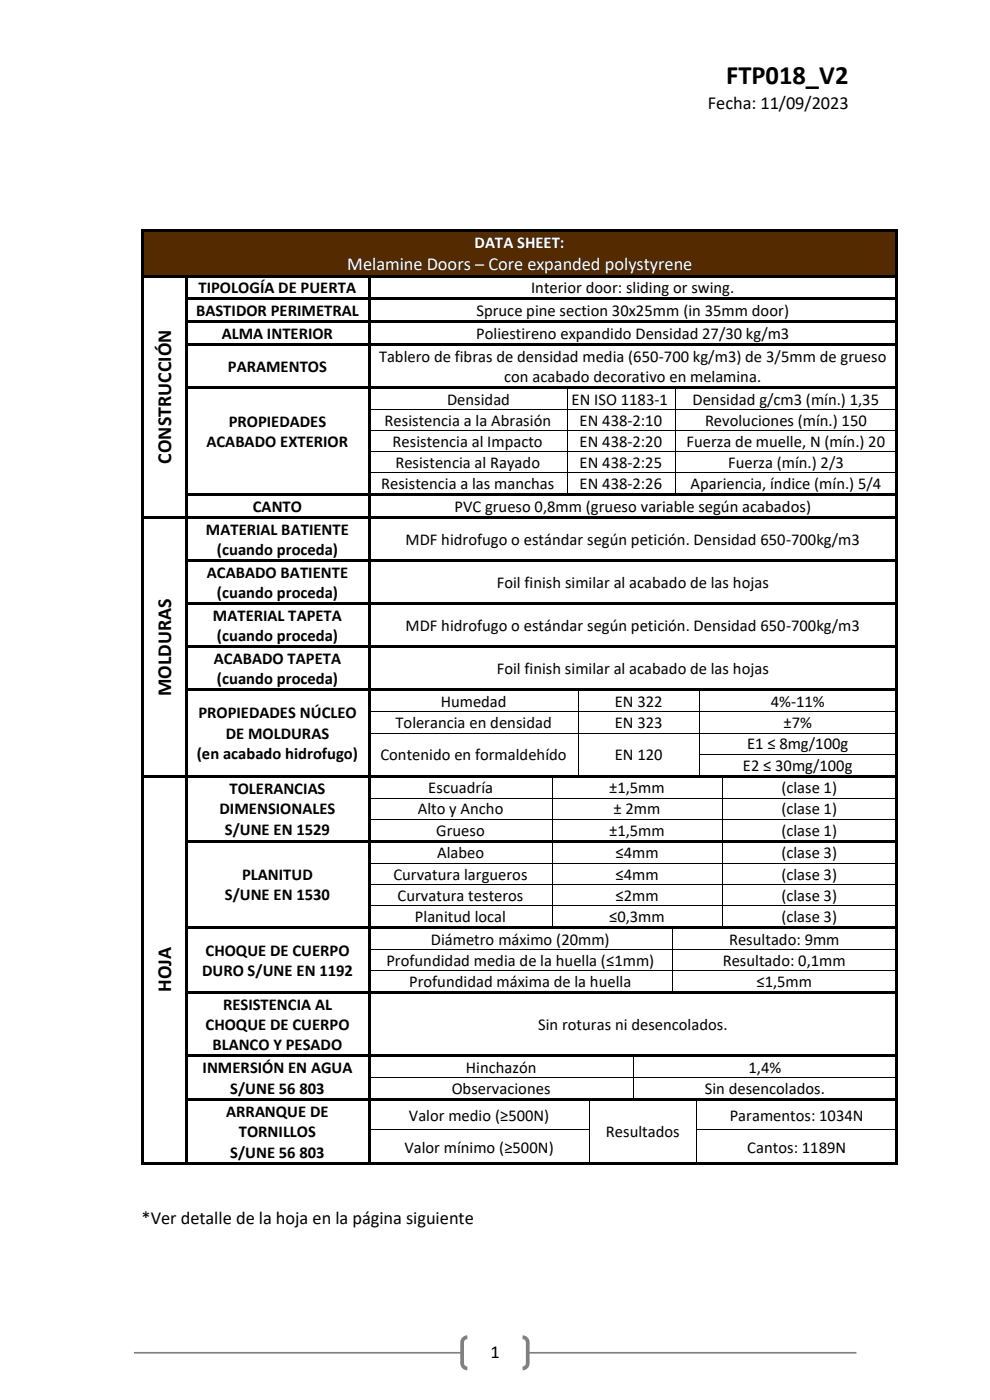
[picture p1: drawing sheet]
<svg xmlns="http://www.w3.org/2000/svg" width="210mm" height="297mm" viewBox="0 0 210 297" stroke-linecap="round" stroke-linejoin="round" font-family="sans-serif">
<path d="M28.4 287h153.3" fill="none" stroke="#808080" stroke-width=".35"/>
<path d="M98.5 283.9l.6-.2h11.7a1.1 1.1 0 0 1 1.2 1.1v4.4a1.1 1.1 0 0 1-1.2 1.1h-11.7a1.1 1.1 0 0 1-1.1-1.1v-4.4l.1-.4z" fill-rule="evenodd" fill="#fff"/>
<path d="M99.1 283.7a1.1 1.1 0 0 0-1.1 1.1v4.4a1.1 1.1 0 0 0 1.1 1.1M110.8 283.7a1.1 1.1 0 0 1 1.2 1.1v4.4a1.1 1.1 0 0 1-1.2 1.1" fill="none" stroke="#808080" stroke-width=".79" stroke-linecap="butt"/>
<g fill="#542a00">
<path d="M30.5 49.2h159.5v9.1h-159.5z" fill-rule="evenodd"/>
<path d="M32.2 49.2h156.1v4.4h-156.1z" fill-rule="evenodd"/>
<path d="M32.2 53.6h156.1v4.7h-156.1z" fill-rule="evenodd"/>
</g>
<g fill="#000">
<path d="M30 48.7h.5v.6h-.5z" fill-rule="evenodd"/>
<path d="M30 48.7h.5v.5h-.5z" fill-rule="evenodd"/>
<path d="M30 49.3h.5v9h-.5z" fill-rule="evenodd"/>
<path d="M30 58.3h.5v.6h-.5z" fill-rule="evenodd"/>
<path d="M30.5 48.7h159.5v.5h-159.5z" fill-rule="evenodd"/>
<path d="M30.5 58.3h8.8v.5h-8.8z" fill-rule="evenodd"/>
<path d="M39.3 58.8l.5 .1z" fill-rule="evenodd"/>
<path d="M39.3 58.3h.5v.5h-.5z" fill-rule="evenodd"/>
<path d="M39.8 58.3h38.2v.5h-38.2z" fill-rule="evenodd"/>
<path d="M78 58.8l.5 .1z" fill-rule="evenodd"/>
<path d="M78 58.3h.5v.5h-.5z" fill-rule="evenodd"/>
<path d="M78.5 58.3h111.5v.5h-111.5z" fill-rule="evenodd"/>
<path d="M190 48.7h.5v.6h-.5z" fill-rule="evenodd"/>
<path d="M190 48.7h.5v.5h-.5z" fill-rule="evenodd"/>
<path d="M190 49.3h.5v9h-.5z" fill-rule="evenodd"/>
<path d="M190 58.3h.5v.6h-.5z" fill-rule="evenodd"/>
<path d="M30 58.9h.5v4.2h-.5z" fill-rule="evenodd"/>
<path d="M30 63.1h.5v.6h-.5z" fill-rule="evenodd"/>
<path d="M30 63.7h.5v4.3h-.5z" fill-rule="evenodd"/>
<path d="M30 68h.5v.5h-.5z" fill-rule="evenodd"/>
<path d="M30 68.5h.5v4.3h-.5z" fill-rule="evenodd"/>
<path d="M30 72.8h.5v.5h-.5z" fill-rule="evenodd"/>
<path d="M39.3 58.9h.5v4.2h-.5z" fill-rule="evenodd"/>
<path d="M39.3 63.1h.5v.6h-.5z" fill-rule="evenodd"/>
<path d="M39.3 63.7h.5v4.3h-.5z" fill-rule="evenodd"/>
<path d="M39.3 68h.5v.5h-.5z" fill-rule="evenodd"/>
<path d="M39.3 68.5h.5v4.3h-.5z" fill-rule="evenodd"/>
<path d="M39.3 72.8h.5v.5h-.5z" fill-rule="evenodd"/>
<path d="M39.8 63.1h38.2v.5h-38.2z" fill-rule="evenodd"/>
<path d="M39.8 68h38.2v.5h-38.2z" fill-rule="evenodd"/>
<path d="M39.8 72.8h38.2v.5h-38.2z" fill-rule="evenodd"/>
<path d="M78 58.9h.5v4.2h-.5z" fill-rule="evenodd"/>
<path d="M78 63.1h.5v.6h-.5z" fill-rule="evenodd"/>
<path d="M78 63.7h.5v4.3h-.5z" fill-rule="evenodd"/>
<path d="M78 68h.5v.5h-.5z" fill-rule="evenodd"/>
<path d="M78 68.5h.5v4.3h-.5z" fill-rule="evenodd"/>
<path d="M78 72.8h.5v.5h-.5z" fill-rule="evenodd"/>
<path d="M78.5 63.1h111.5v.5h-111.5z" fill-rule="evenodd"/>
<path d="M78.5 68h111.5v.5h-111.5z" fill-rule="evenodd"/>
<path d="M78.5 72.8h111.5v.5h-111.5z" fill-rule="evenodd"/>
<path d="M190 58.9h.5v4.2h-.5z" fill-rule="evenodd"/>
<path d="M190 63.1h.5v.6h-.5z" fill-rule="evenodd"/>
<path d="M190 63.7h.5v4.3h-.5z" fill-rule="evenodd"/>
<path d="M190 68h.5v.5h-.5z" fill-rule="evenodd"/>
<path d="M190 68.5h.5v4.3h-.5z" fill-rule="evenodd"/>
<path d="M190 72.8h.5v.5h-.5z" fill-rule="evenodd"/>
<path d="M30 73.3h.5v8.6h-.5z" fill-rule="evenodd"/>
<path d="M30 81.9h.5v.6h-.5z" fill-rule="evenodd"/>
<path d="M30 82.5h.5v4.3h-.5z" fill-rule="evenodd"/>
<path d="M30 86.8h.5v.2h-.5z" fill-rule="evenodd"/>
<path d="M30 87h.5v4.2h-.5z" fill-rule="evenodd"/>
<path d="M30 91.2h.5v.2h-.5z" fill-rule="evenodd"/>
<path d="M30 91.4h.5v4.3h-.5z" fill-rule="evenodd"/>
<path d="M30 95.7h.5v.2h-.5z" fill-rule="evenodd"/>
<path d="M39.3 73.3h.5v8.6h-.5z" fill-rule="evenodd"/>
<path d="M39.3 81.9h.5v.6h-.5z" fill-rule="evenodd"/>
<path d="M39.3 82.5h.5v4.3h-.5z" fill-rule="evenodd"/>
<path d="M39.3 86.8h.5v.2h-.5z" fill-rule="evenodd"/>
<path d="M39.3 87h.5v4.2h-.5z" fill-rule="evenodd"/>
<path d="M39.3 91.2h.5v.2h-.5z" fill-rule="evenodd"/>
<path d="M39.3 91.4h.5v4.3h-.5z" fill-rule="evenodd"/>
<path d="M39.3 95.7h.5v.2h-.5z" fill-rule="evenodd"/>
<path d="M39.8 81.9h38.2v.5h-38.2z" fill-rule="evenodd"/>
<path d="M78 73.3h.5v8.6h-.5z" fill-rule="evenodd"/>
<path d="M78 81.9h.5v.6h-.5z" fill-rule="evenodd"/>
<path d="M78 82.5h.5v4.3h-.5z" fill-rule="evenodd"/>
<path d="M78 86.8h.5v.2h-.5z" fill-rule="evenodd"/>
<path d="M78 87h.5v4.2h-.5z" fill-rule="evenodd"/>
<path d="M78 91.2h.5v.2h-.5z" fill-rule="evenodd"/>
<path d="M78 91.4h.5v4.3h-.5z" fill-rule="evenodd"/>
<path d="M78 95.7h.5v.2h-.5z" fill-rule="evenodd"/>
<path d="M78.5 81.9h41.7v.5h-41.7z" fill-rule="evenodd"/>
<path d="M120.2 82.4l.2 .1z" fill-rule="evenodd"/>
<path d="M120.2 81.9h.5v.5h-.5z" fill-rule="evenodd"/>
<path d="M120.2 86.8h.2v.2h-.2z" fill-rule="evenodd"/>
<path d="M120.2 91.2h.2v.2h-.2z" fill-rule="evenodd"/>
<path d="M120.2 95.7h.2v.2h-.2z" fill-rule="evenodd"/>
<path d="M120.7 81.9h22.5v.5h-22.5z" fill-rule="evenodd"/>
<path d="M143.2 82.4l.2 .1z" fill-rule="evenodd"/>
<path d="M143.2 81.9h.5v.5h-.5z" fill-rule="evenodd"/>
<path d="M143.2 86.8h.2v.2h-.2z" fill-rule="evenodd"/>
<path d="M143.2 91.2h.2v.2h-.2z" fill-rule="evenodd"/>
<path d="M143.2 95.7h.2v.2h-.2z" fill-rule="evenodd"/>
<path d="M143.7 81.9h46.3v.5h-46.3z" fill-rule="evenodd"/>
<path d="M190 73.3h.5v8.6h-.5z" fill-rule="evenodd"/>
<path d="M190 81.9h.5v.6h-.5z" fill-rule="evenodd"/>
<path d="M190 82.5h.5v4.3h-.5z" fill-rule="evenodd"/>
<path d="M190 86.8h.5v.2h-.5z" fill-rule="evenodd"/>
<path d="M190 87h.5v4.2h-.5z" fill-rule="evenodd"/>
<path d="M190 91.2h.5v.2h-.5z" fill-rule="evenodd"/>
<path d="M190 91.4h.5v4.3h-.5z" fill-rule="evenodd"/>
<path d="M190 95.7h.5v.2h-.5z" fill-rule="evenodd"/>
<path d="M30 95.9h.5v4.3h-.5z" fill-rule="evenodd"/>
<path d="M30 100.2h.5v.2h-.5z" fill-rule="evenodd"/>
<path d="M30 100.4h.5v4.3h-.5z" fill-rule="evenodd"/>
<path d="M30 104.7h.5v.6h-.5z" fill-rule="evenodd"/>
<path d="M30 105.3h.5v4.2h-.5z" fill-rule="evenodd"/>
<path d="M30 109.5h.5v.6h-.5z" fill-rule="evenodd"/>
<path d="M30 110.1h.5v8.6h-.5z" fill-rule="evenodd"/>
<path d="M30 118.7h.5v.5h-.5z" fill-rule="evenodd"/>
<path d="M30.5 109.5h8.8v.5h-8.8z" fill-rule="evenodd"/>
<path d="M39.3 95.9h.5v4.3h-.5z" fill-rule="evenodd"/>
<path d="M39.3 100.2h.5v.2h-.5z" fill-rule="evenodd"/>
<path d="M39.3 100.4h.5v4.3h-.5z" fill-rule="evenodd"/>
<path d="M39.3 104.7h.5v.6h-.5z" fill-rule="evenodd"/>
<path d="M39.3 105.3h.5v4.2h-.5z" fill-rule="evenodd"/>
<path d="M39.3 109.5h.5v.6h-.5z" fill-rule="evenodd"/>
<path d="M39.3 110.1h.5v8.6h-.5z" fill-rule="evenodd"/>
<path d="M39.3 118.7h.5v.5h-.5z" fill-rule="evenodd"/>
<path d="M39.8 104.7h38.2v.5h-38.2z" fill-rule="evenodd"/>
<path d="M39.8 109.5h38.2v.5h-38.2z" fill-rule="evenodd"/>
<path d="M39.8 118.7h38.2v.5h-38.2z" fill-rule="evenodd"/>
<path d="M78 95.9h.5v4.3h-.5z" fill-rule="evenodd"/>
<path d="M78 100.2h.5v.2h-.5z" fill-rule="evenodd"/>
<path d="M78 100.4h.5v4.3h-.5z" fill-rule="evenodd"/>
<path d="M78 104.7h.5v.6h-.5z" fill-rule="evenodd"/>
<path d="M78 105.3h.5v4.2h-.5z" fill-rule="evenodd"/>
<path d="M78 109.5h.5v.6h-.5z" fill-rule="evenodd"/>
<path d="M78 110.1h.5v8.6h-.5z" fill-rule="evenodd"/>
<path d="M78 118.7h.5v.5h-.5z" fill-rule="evenodd"/>
<path d="M78.5 104.7h41.7v.5h-41.7z" fill-rule="evenodd"/>
<path d="M78.5 109.5h111.5v.5h-111.5z" fill-rule="evenodd"/>
<path d="M78.5 118.7h111.5v.5h-111.5z" fill-rule="evenodd"/>
<path d="M120.2 100.2h.2v.2h-.2z" fill-rule="evenodd"/>
<path d="M120.2 104.7h.5v.5h-.5z" fill-rule="evenodd"/>
<path d="M120.7 104.7h22.5v.5h-22.5z" fill-rule="evenodd"/>
<path d="M143.2 100.2h.2v.2h-.2z" fill-rule="evenodd"/>
<path d="M143.2 104.7h.5v.5h-.5z" fill-rule="evenodd"/>
<path d="M143.7 104.7h46.3v.5h-46.3z" fill-rule="evenodd"/>
<path d="M190 95.9h.5v4.3h-.5z" fill-rule="evenodd"/>
<path d="M190 100.2h.5v.2h-.5z" fill-rule="evenodd"/>
<path d="M190 100.4h.5v4.3h-.5z" fill-rule="evenodd"/>
<path d="M190 104.7h.5v.6h-.5z" fill-rule="evenodd"/>
<path d="M190 105.3h.5v4.2h-.5z" fill-rule="evenodd"/>
<path d="M190 109.5h.5v.6h-.5z" fill-rule="evenodd"/>
<path d="M190 110.1h.5v8.6h-.5z" fill-rule="evenodd"/>
<path d="M190 118.7h.5v.5h-.5z" fill-rule="evenodd"/>
<path d="M30 119.2h.5v8.6h-.5z" fill-rule="evenodd"/>
<path d="M30 127.8h.5v.6h-.5z" fill-rule="evenodd"/>
<path d="M30 128.4h.5v8.6h-.5z" fill-rule="evenodd"/>
<path d="M30 137h.5v.5h-.5z" fill-rule="evenodd"/>
<path d="M39.3 119.2h.5v8.6h-.5z" fill-rule="evenodd"/>
<path d="M39.3 127.8h.5v.6h-.5z" fill-rule="evenodd"/>
<path d="M39.3 128.4h.5v8.6h-.5z" fill-rule="evenodd"/>
<path d="M39.3 137h.5v.5h-.5z" fill-rule="evenodd"/>
<path d="M39.8 127.8h38.2v.5h-38.2z" fill-rule="evenodd"/>
<path d="M39.8 137h38.2v.5h-38.2z" fill-rule="evenodd"/>
<path d="M78 119.2h.5v8.6h-.5z" fill-rule="evenodd"/>
<path d="M78 127.8h.5v.6h-.5z" fill-rule="evenodd"/>
<path d="M78 128.4h.5v8.6h-.5z" fill-rule="evenodd"/>
<path d="M78 137h.5v.5h-.5z" fill-rule="evenodd"/>
<path d="M78.5 127.8h111.5v.5h-111.5z" fill-rule="evenodd"/>
<path d="M78.5 137h111.5v.5h-111.5z" fill-rule="evenodd"/>
<path d="M190 119.2h.5v8.6h-.5z" fill-rule="evenodd"/>
<path d="M190 127.8h.5v.6h-.5z" fill-rule="evenodd"/>
<path d="M190 128.4h.5v8.6h-.5z" fill-rule="evenodd"/>
<path d="M190 137h.5v.5h-.5z" fill-rule="evenodd"/>
<path d="M30 137.5h.5v8.6h-.5z" fill-rule="evenodd"/>
<path d="M30 146.1h.5v.6h-.5z" fill-rule="evenodd"/>
<path d="M30 146.7h.5v4.2h-.5z" fill-rule="evenodd"/>
<path d="M30 150.9h.5v.2h-.5z" fill-rule="evenodd"/>
<path d="M30 151.1h.5v4.3h-.5z" fill-rule="evenodd"/>
<path d="M30 155.4h.5v.2h-.5z" fill-rule="evenodd"/>
<path d="M30 155.6h.5v4.3h-.5z" fill-rule="evenodd"/>
<path d="M39.3 137.5h.5v8.6h-.5z" fill-rule="evenodd"/>
<path d="M39.3 146.1h.5v.6h-.5z" fill-rule="evenodd"/>
<path d="M39.3 146.7h.5v4.2h-.5z" fill-rule="evenodd"/>
<path d="M39.3 150.9h.5v.2h-.5z" fill-rule="evenodd"/>
<path d="M39.3 151.1h.5v4.3h-.5z" fill-rule="evenodd"/>
<path d="M39.3 155.4h.5v.2h-.5z" fill-rule="evenodd"/>
<path d="M39.3 155.6h.5v4.3h-.5z" fill-rule="evenodd"/>
<path d="M39.8 146.1h38.2v.5h-38.2z" fill-rule="evenodd"/>
<path d="M78 137.5h.5v8.6h-.5z" fill-rule="evenodd"/>
<path d="M78 146.1h.5v.6h-.5z" fill-rule="evenodd"/>
<path d="M78 146.7h.5v4.2h-.5z" fill-rule="evenodd"/>
<path d="M78 150.9h.5v.2h-.5z" fill-rule="evenodd"/>
<path d="M78 151.1h.5v4.3h-.5z" fill-rule="evenodd"/>
<path d="M78 155.4h.5v.2h-.5z" fill-rule="evenodd"/>
<path d="M78 155.6h.5v4.3h-.5z" fill-rule="evenodd"/>
<path d="M78.5 146.1h44.2v.5h-44.2z" fill-rule="evenodd"/>
<path d="M122.7 146.6l.1 .1z" fill-rule="evenodd"/>
<path d="M122.7 146.1h.5v.5h-.5z" fill-rule="evenodd"/>
<path d="M122.7 150.9h.1v.2h-.1z" fill-rule="evenodd"/>
<path d="M122.7 155.4h.1v.2h-.1z" fill-rule="evenodd"/>
<path d="M123.2 146.1h25v.5h-25z" fill-rule="evenodd"/>
<path d="M148.2 146.6l.2 .1z" fill-rule="evenodd"/>
<path d="M148.2 146.1h.5v.5h-.5z" fill-rule="evenodd"/>
<path d="M148.2 150.9h.2v.2h-.2z" fill-rule="evenodd"/>
<path d="M148.2 155.4h.2v.2h-.2z" fill-rule="evenodd"/>
<path d="M148.7 146.1h41.3v.5h-41.3z" fill-rule="evenodd"/>
<path d="M190 137.5h.5v8.6h-.5z" fill-rule="evenodd"/>
<path d="M190 146.1h.5v.6h-.5z" fill-rule="evenodd"/>
<path d="M190 146.7h.5v4.2h-.5z" fill-rule="evenodd"/>
<path d="M190 150.9h.5v.2h-.5z" fill-rule="evenodd"/>
<path d="M190 151.1h.5v4.3h-.5z" fill-rule="evenodd"/>
<path d="M190 155.4h.5v.2h-.5z" fill-rule="evenodd"/>
<path d="M190 155.6h.5v4.3h-.5z" fill-rule="evenodd"/>
<path d="M30 159.9h.5v.2h-.5z" fill-rule="evenodd"/>
<path d="M30 160.1h.5v4.3h-.5z" fill-rule="evenodd"/>
<path d="M30 164.4h.5v.5h-.5z" fill-rule="evenodd"/>
<path d="M30 164.9h.5v4.3h-.5z" fill-rule="evenodd"/>
<path d="M30 169.2h.5v.2h-.5z" fill-rule="evenodd"/>
<path d="M30 169.4h.5v4.3h-.5z" fill-rule="evenodd"/>
<path d="M30 173.7h.5v.2h-.5z" fill-rule="evenodd"/>
<path d="M30 173.9h.5v4.3h-.5z" fill-rule="evenodd"/>
<path d="M30 178.2h.5v.6h-.5z" fill-rule="evenodd"/>
<path d="M30.5 164.4h8.8v.5h-8.8z" fill-rule="evenodd"/>
<path d="M39.3 159.9h.5v.2h-.5z" fill-rule="evenodd"/>
<path d="M39.3 160.1h.5v4.3h-.5z" fill-rule="evenodd"/>
<path d="M39.3 164.4h.5v.5h-.5z" fill-rule="evenodd"/>
<path d="M39.3 164.9h.5v4.3h-.5z" fill-rule="evenodd"/>
<path d="M39.3 169.2h.5v.2h-.5z" fill-rule="evenodd"/>
<path d="M39.3 169.4h.5v4.3h-.5z" fill-rule="evenodd"/>
<path d="M39.3 173.7h.5v.2h-.5z" fill-rule="evenodd"/>
<path d="M39.3 173.9h.5v4.3h-.5z" fill-rule="evenodd"/>
<path d="M39.3 178.2h.5v.6h-.5z" fill-rule="evenodd"/>
<path d="M39.8 164.4h38.2v.5h-38.2z" fill-rule="evenodd"/>
<path d="M39.8 178.2h38.2v.5h-38.2z" fill-rule="evenodd"/>
<path d="M78 159.9h.5v.2h-.5z" fill-rule="evenodd"/>
<path d="M78 160.1h.5v4.3h-.5z" fill-rule="evenodd"/>
<path d="M78 164.4h.5v.5h-.5z" fill-rule="evenodd"/>
<path d="M78 164.9h.5v4.3h-.5z" fill-rule="evenodd"/>
<path d="M78 169.2h.5v.2h-.5z" fill-rule="evenodd"/>
<path d="M78 169.4h.5v4.3h-.5z" fill-rule="evenodd"/>
<path d="M78 173.7h.5v.2h-.5z" fill-rule="evenodd"/>
<path d="M78 173.9h.5v4.3h-.5z" fill-rule="evenodd"/>
<path d="M78 178.2h.5v.6h-.5z" fill-rule="evenodd"/>
<path d="M78.5 164.4h38.6v.5h-38.6z" fill-rule="evenodd"/>
<path d="M78.5 178.2h38.6v.5h-38.6z" fill-rule="evenodd"/>
<path d="M117.1 164.9h.1z" fill-rule="evenodd"/>
<path d="M117.1 164.4h.5v.5h-.5z" fill-rule="evenodd"/>
<path d="M117.1 169.2h.1v.2h-.1z" fill-rule="evenodd"/>
<path d="M117.1 173.7h.1v.2h-.1z" fill-rule="evenodd"/>
<path d="M117.1 178.7l.1 .1z" fill-rule="evenodd"/>
<path d="M117.1 178.2h.5v.5h-.5z" fill-rule="evenodd"/>
<path d="M117.6 164.4h5.1v.5h-5.1z" fill-rule="evenodd"/>
<path d="M117.6 178.2h35.5v.5h-35.5z" fill-rule="evenodd"/>
<path d="M122.7 159.9h.1v.2h-.1z" fill-rule="evenodd"/>
<path d="M122.7 164.4h.5v.5h-.5z" fill-rule="evenodd"/>
<path d="M123.2 164.4h25v.5h-25z" fill-rule="evenodd"/>
<path d="M148.2 159.9h.2v.2h-.2z" fill-rule="evenodd"/>
<path d="M148.2 164.4h.5v.5h-.5z" fill-rule="evenodd"/>
<path d="M148.7 164.4h4.4v.5h-4.4z" fill-rule="evenodd"/>
<path d="M153.1 164.9h.2z" fill-rule="evenodd"/>
<path d="M153.1 164.4h.5v.5h-.5z" fill-rule="evenodd"/>
<path d="M153.1 169.2h.2v.2h-.2z" fill-rule="evenodd"/>
<path d="M153.1 173.7h.2v.2h-.2z" fill-rule="evenodd"/>
<path d="M153.1 178.7l.2 .1z" fill-rule="evenodd"/>
<path d="M153.1 178.2h.5v.5h-.5z" fill-rule="evenodd"/>
<path d="M153.6 164.4h36.4v.5h-36.4z" fill-rule="evenodd"/>
<path d="M153.6 178.2h36.4v.5h-36.4z" fill-rule="evenodd"/>
<path d="M190 159.9h.5v.2h-.5z" fill-rule="evenodd"/>
<path d="M190 160.1h.5v4.3h-.5z" fill-rule="evenodd"/>
<path d="M190 164.4h.5v.5h-.5z" fill-rule="evenodd"/>
<path d="M190 164.9h.5v4.3h-.5z" fill-rule="evenodd"/>
<path d="M190 169.2h.5v.2h-.5z" fill-rule="evenodd"/>
<path d="M190 169.4h.5v4.3h-.5z" fill-rule="evenodd"/>
<path d="M190 173.7h.5v.2h-.5z" fill-rule="evenodd"/>
<path d="M190 173.9h.5v4.3h-.5z" fill-rule="evenodd"/>
<path d="M190 178.2h.5v.6h-.5z" fill-rule="evenodd"/>
<path d="M30 178.8h.5v4.2h-.5z" fill-rule="evenodd"/>
<path d="M30 183h.5v.2h-.5z" fill-rule="evenodd"/>
<path d="M30 183.2h.5v4.3h-.5z" fill-rule="evenodd"/>
<path d="M30 187.5h.5v.2h-.5z" fill-rule="evenodd"/>
<path d="M30 187.7h.5v4.3h-.5z" fill-rule="evenodd"/>
<path d="M30 192h.5v.2h-.5z" fill-rule="evenodd"/>
<path d="M30 192.2h.5v4.3h-.5z" fill-rule="evenodd"/>
<path d="M30 196.5h.5v.5h-.5z" fill-rule="evenodd"/>
<path d="M39.3 178.8h.5v4.2h-.5z" fill-rule="evenodd"/>
<path d="M39.3 183h.5v.2h-.5z" fill-rule="evenodd"/>
<path d="M39.3 183.2h.5v4.3h-.5z" fill-rule="evenodd"/>
<path d="M39.3 187.5h.5v.2h-.5z" fill-rule="evenodd"/>
<path d="M39.3 187.7h.5v4.3h-.5z" fill-rule="evenodd"/>
<path d="M39.3 192h.5v.2h-.5z" fill-rule="evenodd"/>
<path d="M39.3 192.2h.5v4.3h-.5z" fill-rule="evenodd"/>
<path d="M39.3 196.5h.5v.5h-.5z" fill-rule="evenodd"/>
<path d="M39.8 196.5h38.2v.5h-38.2z" fill-rule="evenodd"/>
<path d="M78 178.8h.5v4.2h-.5z" fill-rule="evenodd"/>
<path d="M78 183h.5v.2h-.5z" fill-rule="evenodd"/>
<path d="M78 183.2h.5v4.3h-.5z" fill-rule="evenodd"/>
<path d="M78 187.5h.5v.2h-.5z" fill-rule="evenodd"/>
<path d="M78 187.7h.5v4.3h-.5z" fill-rule="evenodd"/>
<path d="M78 192h.5v.2h-.5z" fill-rule="evenodd"/>
<path d="M78 192.2h.5v4.3h-.5z" fill-rule="evenodd"/>
<path d="M78 196.5h.5v.5h-.5z" fill-rule="evenodd"/>
<path d="M78.5 196.5h38.6v.5h-38.6z" fill-rule="evenodd"/>
<path d="M117.1 183h.1v.2h-.1z" fill-rule="evenodd"/>
<path d="M117.1 187.5h.1v.2h-.1z" fill-rule="evenodd"/>
<path d="M117.1 192h.1v.2h-.1z" fill-rule="evenodd"/>
<path d="M117.1 196.5h.5v.5h-.5z" fill-rule="evenodd"/>
<path d="M117.6 196.5h24.9v.5h-24.9z" fill-rule="evenodd"/>
<path d="M142.5 196.5h.5v.5h-.5z" fill-rule="evenodd"/>
<path d="M143 196.5h10.1v.5h-10.1z" fill-rule="evenodd"/>
<path d="M153.1 183h.2v.2h-.2z" fill-rule="evenodd"/>
<path d="M153.1 187.5h.2v.2h-.2z" fill-rule="evenodd"/>
<path d="M153.1 192h.2v.2h-.2z" fill-rule="evenodd"/>
<path d="M153.1 196.5h.5v.5h-.5z" fill-rule="evenodd"/>
<path d="M153.6 196.5h36.4v.5h-36.4z" fill-rule="evenodd"/>
<path d="M190 178.8h.5v4.2h-.5z" fill-rule="evenodd"/>
<path d="M190 183h.5v.2h-.5z" fill-rule="evenodd"/>
<path d="M190 183.2h.5v4.3h-.5z" fill-rule="evenodd"/>
<path d="M190 187.5h.5v.2h-.5z" fill-rule="evenodd"/>
<path d="M190 187.7h.5v4.3h-.5z" fill-rule="evenodd"/>
<path d="M190 192h.5v.2h-.5z" fill-rule="evenodd"/>
<path d="M190 192.2h.5v4.3h-.5z" fill-rule="evenodd"/>
<path d="M190 196.5h.5v.5h-.5z" fill-rule="evenodd"/>
<path d="M30 197h.5v4.3h-.5z" fill-rule="evenodd"/>
<path d="M30 201.3h.5v.2h-.5z" fill-rule="evenodd"/>
<path d="M30 201.5h.5v4.3h-.5z" fill-rule="evenodd"/>
<path d="M30 205.8h.5v.2h-.5z" fill-rule="evenodd"/>
<path d="M30 206h.5v4.3h-.5z" fill-rule="evenodd"/>
<path d="M30 210.3h.5v.5h-.5z" fill-rule="evenodd"/>
<path d="M39.3 197h.5v4.3h-.5z" fill-rule="evenodd"/>
<path d="M39.3 201.3h.5v.2h-.5z" fill-rule="evenodd"/>
<path d="M39.3 201.5h.5v4.3h-.5z" fill-rule="evenodd"/>
<path d="M39.3 205.8h.5v.2h-.5z" fill-rule="evenodd"/>
<path d="M39.3 206h.5v4.3h-.5z" fill-rule="evenodd"/>
<path d="M39.3 210.3h.5v.5h-.5z" fill-rule="evenodd"/>
<path d="M39.8 210.3h38.2v.5h-38.2z" fill-rule="evenodd"/>
<path d="M78 197h.5v4.3h-.5z" fill-rule="evenodd"/>
<path d="M78 201.3h.5v.2h-.5z" fill-rule="evenodd"/>
<path d="M78 201.5h.5v4.3h-.5z" fill-rule="evenodd"/>
<path d="M78 205.8h.5v.2h-.5z" fill-rule="evenodd"/>
<path d="M78 206h.5v4.3h-.5z" fill-rule="evenodd"/>
<path d="M78 210.3h.5v.5h-.5z" fill-rule="evenodd"/>
<path d="M78.5 210.3h64v.5h-64z" fill-rule="evenodd"/>
<path d="M142.5 201.3l.1 .2z" fill-rule="evenodd"/>
<path d="M142.5 205.8l.1 .2z" fill-rule="evenodd"/>
<path d="M142.5 210.3h.5v.5h-.5z" fill-rule="evenodd"/>
<path d="M143 210.3h47v.5h-47z" fill-rule="evenodd"/>
<path d="M190 197h.5v4.3h-.5z" fill-rule="evenodd"/>
<path d="M190 201.3h.5v.2h-.5z" fill-rule="evenodd"/>
<path d="M190 201.5h.5v4.3h-.5z" fill-rule="evenodd"/>
<path d="M190 205.8h.5v.2h-.5z" fill-rule="evenodd"/>
<path d="M190 206h.5v4.3h-.5z" fill-rule="evenodd"/>
<path d="M190 210.3h.5v.5h-.5z" fill-rule="evenodd"/>
<path d="M30 210.8h.5v13h-.5z" fill-rule="evenodd"/>
<path d="M30 223.8h.5v.5h-.5z" fill-rule="evenodd"/>
<path d="M30 224.3h.5v4.3h-.5z" fill-rule="evenodd"/>
<path d="M30 228.6h.5v.2h-.5z" fill-rule="evenodd"/>
<path d="M30 228.8h.5v4.3h-.5z" fill-rule="evenodd"/>
<path d="M30 233.1h.5v.5h-.5z" fill-rule="evenodd"/>
<path d="M30 233.6h.5v6h-.5z" fill-rule="evenodd"/>
<path d="M39.3 210.8h.5v13h-.5z" fill-rule="evenodd"/>
<path d="M39.3 223.8h.5v.5h-.5z" fill-rule="evenodd"/>
<path d="M39.3 224.3h.5v4.3h-.5z" fill-rule="evenodd"/>
<path d="M39.3 228.6h.5v.2h-.5z" fill-rule="evenodd"/>
<path d="M39.3 228.8h.5v4.3h-.5z" fill-rule="evenodd"/>
<path d="M39.3 233.1h.5v.5h-.5z" fill-rule="evenodd"/>
<path d="M39.3 233.6h.5v6h-.5z" fill-rule="evenodd"/>
<path d="M39.8 223.8h38.2v.5h-38.2z" fill-rule="evenodd"/>
<path d="M39.8 233.1h38.2v.5h-38.2z" fill-rule="evenodd"/>
<path d="M78 210.8h.5v13h-.5z" fill-rule="evenodd"/>
<path d="M78 223.8h.5v.5h-.5z" fill-rule="evenodd"/>
<path d="M78 224.3h.5v4.3h-.5z" fill-rule="evenodd"/>
<path d="M78 228.6h.5v.2h-.5z" fill-rule="evenodd"/>
<path d="M78 228.8h.5v4.3h-.5z" fill-rule="evenodd"/>
<path d="M78 233.1h.5v.5h-.5z" fill-rule="evenodd"/>
<path d="M78 233.6h.5v6h-.5z" fill-rule="evenodd"/>
<path d="M78.5 223.8h55.8v.5h-55.8z" fill-rule="evenodd"/>
<path d="M78.5 233.1h46.5v.5h-46.5z" fill-rule="evenodd"/>
<path d="M125 233.6h.2z" fill-rule="evenodd"/>
<path d="M125 233.1h.5v.5h-.5z" fill-rule="evenodd"/>
<path d="M125.5 233.1h8.8v.5h-8.8z" fill-rule="evenodd"/>
<path d="M134.3 224.3h.2z" fill-rule="evenodd"/>
<path d="M134.3 223.8h.5v.5h-.5z" fill-rule="evenodd"/>
<path d="M134.3 228.6h.2v.2h-.2z" fill-rule="evenodd"/>
<path d="M134.3 233.1h.5v.5h-.5z" fill-rule="evenodd"/>
<path d="M134.8 223.8h55.2v.5h-55.2z" fill-rule="evenodd"/>
<path d="M134.8 233.1h12.9v.5h-12.9z" fill-rule="evenodd"/>
<path d="M147.7 233.6h.2z" fill-rule="evenodd"/>
<path d="M147.7 233.1h.5v.5h-.5z" fill-rule="evenodd"/>
<path d="M148.2 233.1h41.8v.5h-41.8z" fill-rule="evenodd"/>
<path d="M190 210.8h.5v13h-.5z" fill-rule="evenodd"/>
<path d="M190 223.8h.5v.5h-.5z" fill-rule="evenodd"/>
<path d="M190 224.3h.5v4.3h-.5z" fill-rule="evenodd"/>
<path d="M190 228.6h.5v.2h-.5z" fill-rule="evenodd"/>
<path d="M190 228.8h.5v4.3h-.5z" fill-rule="evenodd"/>
<path d="M190 233.1h.5v.5h-.5z" fill-rule="evenodd"/>
<path d="M190 233.6h.5v6h-.5z" fill-rule="evenodd"/>
<path d="M30 239.6h.5v.5h-.5z" fill-rule="evenodd"/>
<path d="M30 240.1h.5v6.4h-.5z" fill-rule="evenodd"/>
<path d="M30 246.5h.5v.6h-.5z" fill-rule="evenodd"/>
<path d="M30 246.5h.5v.6h-.5z" fill-rule="evenodd"/>
<path d="M30.5 246.5h8.8v.6h-8.8z" fill-rule="evenodd"/>
<path d="M39.3 239.6h.5v.5h-.5z" fill-rule="evenodd"/>
<path d="M39.3 240.1h.5v6.4h-.5z" fill-rule="evenodd"/>
<path d="M39.3 246.5h.5v.6h-.5z" fill-rule="evenodd"/>
<path d="M39.8 246.5h38.2v.6h-38.2z" fill-rule="evenodd"/>
<path d="M78 239.6h.5v.5h-.5z" fill-rule="evenodd"/>
<path d="M78 240.1h.5v6.4h-.5z" fill-rule="evenodd"/>
<path d="M78 246.5h.5v.6h-.5z" fill-rule="evenodd"/>
<path d="M78.5 246.5h46.5v.6h-46.5z" fill-rule="evenodd"/>
<path d="M125 239.6h.2v.5h-.2z" fill-rule="evenodd"/>
<path d="M125 246.5h.5v.6h-.5z" fill-rule="evenodd"/>
<path d="M125.5 246.5h22.2v.6h-22.2z" fill-rule="evenodd"/>
<path d="M147.7 239.6h.2v.5h-.2z" fill-rule="evenodd"/>
<path d="M147.7 246.5h.5v.6h-.5z" fill-rule="evenodd"/>
<path d="M148.2 246.5h41.8v.6h-41.8z" fill-rule="evenodd"/>
<path d="M190 239.6h.5v.5h-.5z" fill-rule="evenodd"/>
<path d="M190 240.1h.5v6.4h-.5z" fill-rule="evenodd"/>
<path d="M190 246.5h.5v.6h-.5z" fill-rule="evenodd"/>
<path d="M190 246.5h.5v.6h-.5z" fill-rule="evenodd"/>
</g>
<path d="M30.5 49.3h159.5" fill="none" stroke="#542a00" stroke-width=".21"/>
<g fill="none" stroke="#000" stroke-width=".21">
<path d="M78.5 86.9h41.7M78.5 91.3h41.7M78.5 95.8h41.7M120.3 82.5v4.3M120.3 87v4.2M120.3 91.4v4.3M120.3 95.9v4.3M120.4 86.9h22.8M120.4 91.3h22.8M120.4 95.8h22.8M143.3 82.5v4.3M143.3 87v4.2"/>
<path d="M143.3 91.4v4.3M143.3 95.9v4.3M143.4 86.9h46.6M143.4 91.3h46.6M143.4 95.8h46.6M78.5 100.3h41.7M120.3 100.4v4.3M120.4 100.3h22.8M143.3 100.4v4.3M143.4 100.3h46.6M78.5 151h44.2M78.5 155.5h44.2"/>
<path d="M122.7 146.7v4.2M122.7 151.1v4.3M122.7 155.6v4.3M122.8 151h25.4M122.8 155.5h25.4M148.3 146.7v4.2M148.3 151.1v4.3M148.3 155.6v4.3M148.4 151h41.6M148.4 155.5h41.6M148.4 160h41.6M78.5 169.3h38.6"/>
<path d="M78.5 173.8h38.6M117.2 164.9v4.3M117.2 169.4v4.3M117.2 173.9v4.3M117.2 178.8v4.2M117.2 169.3h35.9M117.2 173.8h35.9M122.7 160.1v4.3M148.3 160.1v4.3M153.2 164.9v4.3M153.2 169.4v4.3M153.2 173.9v4.3"/>
<path d="M153.2 178.8v4.2M153.3 169.3h36.7M153.3 173.8h36.7M78.5 183.1h38.6M78.5 187.6h38.6M78.5 192.1h38.6M117.2 183.2v4.3M117.2 187.7v4.3M117.2 192.2v4.3M117.2 183.1h35.9M117.2 187.6h35.9M117.2 192.1h35.9"/>
<path d="M142.6 197v4.3M153.2 183.2v4.3M153.2 187.7v4.3M153.2 192.2v4.3M153.3 183.1h36.7M153.3 187.6h36.7M153.3 192.1h36.7M78.5 201.4h64M78.5 205.8h64M142.6 201.5v4.3M142.6 206v4.3M142.6 201.4h47.4"/>
<path d="M142.6 205.8h47.4M78.5 228.7h55.8M78.5 239.7h46.5M125.1 233.6v6M134.4 224.3v4.3M134.4 228.8v4.3M134.5 228.7h55.5M147.8 233.6v6M147.9 239.7h42.1M125.1 240.1v6.4M147.8 240.1v6.4"/>
</g>
<text font-size="5.6" x="154" y="17.9">FTP018_V2</text>
<g font-size="4.2">
<text x="36.3" y="98.4" transform="rotate(-90 36.3 98.4)">CONSTRUCCIÓN</text>
<text x="36.3" y="147.6" transform="rotate(-90 36.3 147.6)">MOLDURAS</text>
<text x="36.3" y="210.5" transform="rotate(-90 36.3 210.5)">HOJA</text>
</g>
<g font-size="3.9">
<text x="150.1" y="23.1">Fecha: 11/09/2023</text>
<text x="30" y="259.7">*Ver detalle de la hoja en la página siguiente</text>
<text x="104" y="288.1">1</text>
</g>
<text font-size="3.9" fill="#fff" x="73.7" y="57.2">Melamine Doors – Core expanded polystyrene</text>
<text font-size="3.5" fill="#fff" x="100.7" y="52.6">DATA SHEET:</text>
<g font-size="3.5">
<text x="42.1" y="62.2">TIPOLOGÍA DE PUERTA</text>
<text x="112.7" y="62.2">Interior door: sliding or swing.</text>
<text x="41.6" y="67">BASTIDOR PERIMETRAL</text>
<text x="47" y="71.8">ALMA INTERIOR</text>
<text x="101" y="71.8">Poliestireno expandido Densidad 27/30 kg/m3</text>
<text x="101.1" y="67">Spruce pine section 30x25mm (in 35mm door)</text>
<text x="80.4" y="76.7">Tablero de fibras de densidad media (650-700 kg/m3) de 3/5mm de grueso</text>
<text x="48.4" y="78.8">PARAMENTOS</text>
<text x="107" y="81">con acabado decorativo en melamina.</text>
<text x="94.8" y="85.9">Densidad</text>
<text x="121.3" y="85.9">EN ISO 1183-1</text>
<text x="146.9" y="85.9">Densidad g/cm3 (mín.) 1,35</text>
<text x="43.8" y="94.8">ACABADO EXTERIOR</text>
<text x="48.5" y="90.5">PROPIEDADES</text>
<text x="81.6" y="90.3">Resistencia a la Abrasión</text>
<text x="83.3" y="94.8">Resistencia al Impacto</text>
<text x="123" y="90.3">EN 438-2:10</text>
<text x="123" y="94.8">EN 438-2:20</text>
<text x="145.7" y="94.8">Fuerza de muelle, N (mín.) 20</text>
<text x="149.6" y="90.3">Revoluciones (mín.) 150</text>
<text x="83.9" y="99.3">Resistencia al Rayado</text>
<text x="123" y="99.3">EN 438-2:25</text>
<text x="154.5" y="99.3">Fuerza (mín.) 2/3</text>
<text x="80.9" y="103.8">Resistencia a las manchas</text>
<text x="123" y="103.8">EN 438-2:26</text>
<text x="146.5" y="103.8">Apariencia, índice (mín.) 5/4</text>
<text x="43.7" y="113.5">MATERIAL BATIENTE</text>
<text x="53.6" y="108.6">CANTO</text>
<text x="96.4" y="108.6">PVC grueso 0,8mm (grueso variable según acabados)</text>
<text x="46" y="117.7">(cuando proceda)</text>
<text x="86" y="115.6">MDF hidrofugo o estándar según petición. Densidad 650-700kg/m3</text>
<text x="43.9" y="122.6">ACABADO BATIENTE</text>
<text x="105.4" y="124.7">Foil finish similar al acabado de las hojas</text>
<text x="45.2" y="131.7">MATERIAL TAPETA</text>
<text x="46" y="126.9">(cuando proceda)</text>
<text x="46" y="136">(cuando proceda)</text>
<text x="86" y="133.9">MDF hidrofugo o estándar según petición. Densidad 650-700kg/m3</text>
<text x="45.4" y="140.9">ACABADO TAPETA</text>
<text x="105.4" y="143">Foil finish similar al acabado de las hojas</text>
<text x="46" y="145.2">(cuando proceda)</text>
<text x="42.1" y="152.4">PROPIEDADES NÚCLEO</text>
<text x="83.9" y="154.5">Tolerancia en densidad</text>
<text x="93.5" y="150">Humedad</text>
<text x="130.4" y="150">EN 322</text>
<text x="130.4" y="154.5">EN 323</text>
<text x="163.5" y="150">4%-11%</text>
<text x="166.2" y="154.5">±7%</text>
<text x="41.7" y="161.1">(en acabado hidrofugo)</text>
<text x="47.9" y="156.7">DE MOLDURAS</text>
<text x="80.7" y="161.2">Contenido en formaldehído</text>
<text x="130.4" y="161.2">EN 120</text>
<text x="158.5" y="159">E1 ≤ 8mg/100g</text>
<text x="157.6" y="163.5">E2 ≤ 30mg/100g</text>
<text x="46.6" y="172.8">DIMENSIONALES</text>
<text x="48.7" y="168.5">TOLERANCIAS</text>
<text x="88.6" y="172.8">Alto y Ancho</text>
<text x="90.9" y="168.3">Escuadría</text>
<text x="129.2" y="168.3">±1,5mm</text>
<text x="130.2" y="172.8">± 2mm</text>
<text x="165.8" y="168.3">(clase 1)</text>
<text x="165.8" y="172.8">(clase 1)</text>
<text x="47.7" y="177.1">S/UNE EN 1529</text>
<text x="92.6" y="177.3">Grueso</text>
<text x="129.2" y="177.3">±1,5mm</text>
<text x="165.8" y="177.3">(clase 1)</text>
<text x="92.7" y="182.1">Alabeo</text>
<text x="130.6" y="182.1">≤4mm</text>
<text x="165.8" y="182.1">(clase 3)</text>
<text x="47.7" y="191">S/UNE EN 1530</text>
<text x="51.4" y="186.7">PLANITUD</text>
<text x="83.5" y="186.6">Curvatura largueros</text>
<text x="84.3" y="191.1">Curvatura testeros</text>
<text x="130.6" y="186.6">≤4mm</text>
<text x="130.6" y="191.1">≤2mm</text>
<text x="165.8" y="186.6">(clase 3)</text>
<text x="165.8" y="191.1">(clase 3)</text>
<text x="88" y="195.6">Planitud local</text>
<text x="129.2" y="195.6">≤0,3mm</text>
<text x="165.8" y="195.6">(clase 3)</text>
<text x="43.6" y="202.7">CHOQUE DE CUERPO</text>
<text x="91.4" y="200.4">Diámetro máximo (20mm)</text>
<text x="154.7" y="200.4">Resultado: 9mm</text>
<text x="42.9" y="207">DURO S/UNE EN 1192</text>
<text x="82" y="204.9">Profundidad media de la huella (≤1mm)</text>
<text x="86.8" y="209.4">Profundidad máxima de la huella</text>
<text x="153.3" y="204.9">Resultado: 0,1mm</text>
<text x="160.5" y="209.4">≤1,5mm</text>
<text x="47.3" y="214.2">RESISTENCIA AL</text>
<text x="43.6" y="218.5">CHOQUE DE CUERPO</text>
<text x="114.2" y="218.5">Sin roturas ni desencolados.</text>
<text x="43" y="227.7">INMERSIÓN EN AGUA</text>
<text x="45" y="222.8">BLANCO Y PESADO</text>
<text x="98.8" y="227.7">Hinchazón</text>
<text x="158.8" y="227.7">1,4%</text>
<text x="48.9" y="232.1">S/UNE 56 803</text>
<text x="95.8" y="232.1">Observaciones</text>
<text x="149.5" y="232.1">Sin desencolados.</text>
<text x="48" y="237">ARRANQUE DE</text>
<text x="86.8" y="237.8">Valor medio (≥500N)</text>
<text x="154.8" y="237.8">Paramentos: 1034N</text>
<text x="48.9" y="245.6">S/UNE 56 803</text>
<text x="50.7" y="241.3">TORNILLOS</text>
<text x="85.8" y="244.6">Valor mínimo (≥500N)</text>
<text x="128.5" y="241.3">Resultados</text>
<text x="158.5" y="244.6">Cantos: 1189N</text>
</g>
</svg>
